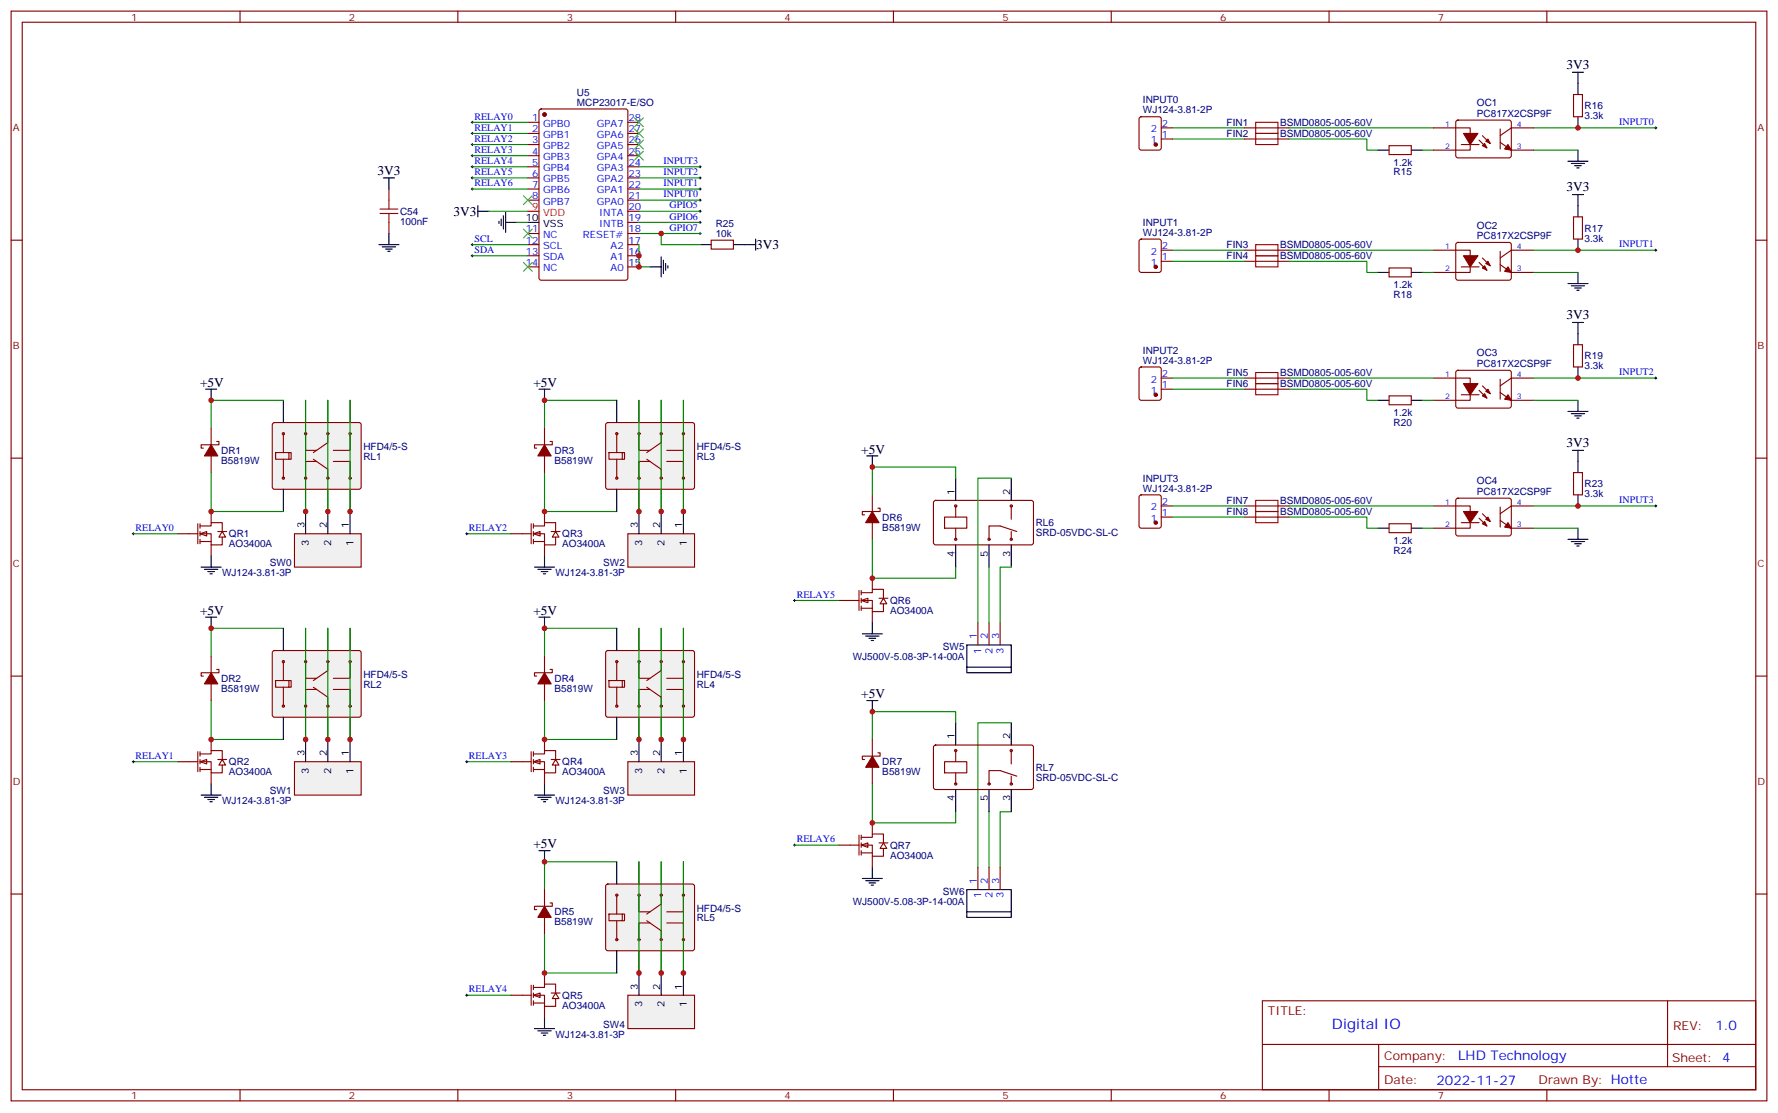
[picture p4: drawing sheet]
<svg xmlns="http://www.w3.org/2000/svg" width="564mm" height="353mm" viewBox="0 0 564 353" stroke-linecap="round" stroke-linejoin="round" font-family="sans-serif">
<g fill="none" stroke="#870000" stroke-width=".35">
<path d="M3.5 3.5h557.4v345.7h-557.4zM7.1 7.1h550.3v338.6h-550.3zM76.2 3.5v3.6M145.3 3.5v3.6M214.5 3.5v3.6M283.6 3.5v3.6M352.8 3.5v3.6M421.9 3.5v3.6M491.1 3.5v3.6M3.5 76.2h3.6M557.4 76.2h3.5M3.5 145.3h3.6"/>
<path d="M557.4 145.3h3.5M3.5 214.5h3.6M557.4 214.5h3.5M3.5 283.6h3.6M557.4 283.6h3.5M400.8 317.5h156.6v28.2h-156.6zM529.4 317.5v20.9M400.8 331.3h156.5M437.7 338.4h119.6M437.7 331.3v14.2M76.2 345.7v3.6M145.3 345.7v3.6"/>
<path d="M214.5 345.7v3.6M283.6 345.7v3.6M352.8 345.7v3.6M421.9 345.7v3.6M491.1 345.7v3.6"/>
</g>
<path d="M86.7 134.3l.4-.2h26.8l.5 .2 .3 .5-.1 20-.7 .4h-27l-.5-.7v-19.7z" fill="#f0f0f0" stroke="#870000" stroke-width=".35"/>
<path d="M90 127v7.1M97 127v7.1M104.1 127v7.1M111.1 127v7.1M90 155.2v7.1M97 155.2v7.1M104.1 155.2v7.1M111.1 155.2v7.1" fill="none" stroke="#000" stroke-width=".35"/>
<g fill="none" stroke="#870000" stroke-width=".35">
<path d="M90 137.6v6M97 137.6v5.3h3.5M104.1 137.6v2.8l-4.6 3.2M111.1 137.6v5.3h-5.3M87.5 143.6h4.2v2.1h-4.2zM90 145.7v6M91.7 143.6h.7v2.1h-.7M99.5 145.7l4.6 3.2v2.8M100.5 146.4h-3.5v5.3M105.8 146.4h5.3v5.3"/>
<circle cx="90" cy="137.6" r=".35"/>
<circle cx="97" cy="137.6" r=".35"/>
<circle cx="104.1" cy="137.6" r=".35"/>
<circle cx="111.1" cy="137.6" r=".35"/>
<circle cx="90" cy="151.7" r=".35"/>
<circle cx="97" cy="151.7" r=".35"/>
<circle cx="104.1" cy="151.7" r=".35"/>
<circle cx="111.1" cy="151.7" r=".35"/>
</g>
<g fill="#fff" stroke="#870000" stroke-width=".35">
<path d="M63.5 169.3l2.1-.7v1.4z"/>
<path d="M70.6 168.6l1 1.8h-2.1z"/>
</g>
<g fill="none" stroke="#870000" stroke-width=".35">
<path d="M67 135.8v5.3M67 144.6v5.3M68.8 140.1h.7v1h-5.6v1.1h.7M56.4 169.3h6.4M62.8 166.2v6.3M63.5 166.9h3.5v-1.1h3.6v2.8M63.5 169.3h3.5v3.6h3.6v-2.5M63.5 171.8h3.5M63.5 166.2v1.4M63.5 168.6v1.4M63.5 171.1v1.4M67 162.3v3.5"/>
<path d="M67 172.9v3.5M69.1 168.6h2.9"/>
</g>
<path d="M67 141.1l2.1 3.5h-4.2z" fill="#870000" stroke="#870000" stroke-width=".35"/>
<path d="M90 127h-23v8.8M67 149.9v12.4h23M42.3 169.3h14.1" fill="none" stroke="#008700" stroke-width=".35"/>
<path d="M65.3 123.5h3.5M67 123.5v3.5M63.9 179.9h6.3M67 176.4v3.5M64.9 180.6h4.2M66 181.3h2.1M66.7 182h.7" fill="none" stroke="#000" stroke-width=".35"/>
<path d="M42 169.3h.7M42.3 169v.7" fill="none" stroke="#000" stroke-width=".32"/>
<path d="M93.5 169.3h21.2v10.6h-21.2z" fill="#f0f0f0" stroke="#870000" stroke-width=".35"/>
<path d="M97 162.3v7M104.1 162.3v7M111.1 162.3v7" fill="none" stroke="#000" stroke-width=".35"/>
<path d="M93.5 241.7h21.2v10.5h-21.2z" fill="#f0f0f0" stroke="#870000" stroke-width=".35"/>
<path d="M65.3 195.8h3.5M67 195.8v3.5M97 234.6v7.1M104.1 234.6v7.1M111.1 234.6v7.1M63.9 252.2h6.3M64.9 252.9h4.2M66 253.6h2.1M66.7 254.4h.7M67 248.7v3.5" fill="none" stroke="#000" stroke-width=".35"/>
<path d="M90 199.3h-23v8.8M67 222.3v12.3h23M42.3 241.7h14.1" fill="none" stroke="#008700" stroke-width=".35"/>
<path d="M42 241.7h.7M42.3 241.3v.7" fill="none" stroke="#000" stroke-width=".32"/>
<path d="M67 208.1v5.3M67 217v5.3M68.8 212.4h.7v1h-5.6v1.1h.7" fill="none" stroke="#870000" stroke-width=".35"/>
<path d="M67 213.4l2.1 3.6h-4.2z" fill="#870000" stroke="#870000" stroke-width=".35"/>
<g fill="#fff" stroke="#870000" stroke-width=".35">
<path d="M63.5 241.7l2.1-.8v1.5z"/>
<path d="M70.6 240.9l1 1.8h-2.1z"/>
</g>
<path d="M62.8 238.5v6.3M63.5 239.2h3.5v-1.1h3.6v2.8M63.5 238.5v1.4M67 234.6v3.5M56.4 241.7h6.4M63.5 241.7h3.5v3.5h3.6v-2.5M63.5 244.1h3.5M63.5 240.9v1.5M63.5 243.4v1.4M67 245.2v3.5M69.1 240.9h2.9" fill="none" stroke="#870000" stroke-width=".35"/>
<path d="M86.7 206.6l.4-.2h26.8l.5 .2 .3 .5-.1 20-.7 .4h-27l-.5-.7v-19.7z" fill="#f0f0f0" stroke="#870000" stroke-width=".35"/>
<path d="M90 199.3v7.1M97 199.3v7.1M104.1 199.3v7.1M111.1 199.3v7.1M90 227.5v7.1M97 227.5v7.1M104.1 227.5v7.1M111.1 227.5v7.1" fill="none" stroke="#000" stroke-width=".35"/>
<g fill="none" stroke="#870000" stroke-width=".35">
<path d="M87.5 215.9h4.2v2.1h-4.2zM90 209.9v6M90 218v6M91.7 215.9h.7v2.1h-.7M97 209.9v5.3h3.5M99.5 218l4.6 3.2v2.8M100.5 218.7h-3.5v5.3M104.1 209.9v2.8l-4.6 3.2M105.8 218.7h5.3v5.3M111.1 209.9v5.3h-5.3"/>
<circle cx="90" cy="209.9" r=".35"/>
<circle cx="97" cy="209.9" r=".35"/>
<circle cx="104.1" cy="209.9" r=".35"/>
<circle cx="111.1" cy="209.9" r=".35"/>
<circle cx="90" cy="224" r=".35"/>
<circle cx="97" cy="224" r=".35"/>
<circle cx="104.1" cy="224" r=".35"/>
<circle cx="111.1" cy="224" r=".35"/>
</g>
<path d="M199.3 169.3h21.2v10.6h-21.2z" fill="#f0f0f0" stroke="#870000" stroke-width=".35"/>
<path d="M171.1 123.5h3.5M172.9 123.5v3.5M169.7 179.9h6.3M172.9 176.4v3.5M202.8 162.3v7M209.9 162.3v7M217 162.3v7M170.7 180.6h4.3M171.8 181.3h2.1M172.5 182h.7" fill="none" stroke="#000" stroke-width=".35"/>
<path d="M195.8 127h-22.9v8.8M172.9 149.9v12.4h22.9M148.2 169.3h14.1" fill="none" stroke="#008700" stroke-width=".35"/>
<path d="M147.8 169.3h.7M148.2 169v.7" fill="none" stroke="#000" stroke-width=".32"/>
<path d="M172.9 135.8v5.3M172.9 144.6v5.3M174.6 140.1h.7v1h-5.6v1.1h.7" fill="none" stroke="#870000" stroke-width=".35"/>
<path d="M172.9 141.1l2.1 3.5h-4.3z" fill="#870000" stroke="#870000" stroke-width=".35"/>
<g fill="#fff" stroke="#870000" stroke-width=".35">
<path d="M169.3 169.3l2.1-.7v1.4z"/>
<path d="M176.4 168.6l1 1.8h-2.1z"/>
</g>
<path d="M162.3 169.3h6.3M168.6 166.2v6.3M169.3 166.9h3.6v-1.1h3.5v2.8M169.3 169.3h3.6v3.6h3.5v-2.5M169.3 171.8h3.6M169.3 166.2v1.4M169.3 168.6v1.4M169.3 171.1v1.4M172.9 162.3v3.5M172.9 172.9v3.5M175 168.6h2.8" fill="none" stroke="#870000" stroke-width=".35"/>
<path d="M192.5 134.3l.5-.2h26.8l.5 .2 .2 .5-.1 20-.6 .4h-27.1l-.4-.7v-19.7z" fill="#f0f0f0" stroke="#870000" stroke-width=".35"/>
<path d="M195.8 127v7.1M202.8 127v7.1M209.9 127v7.1M217 127v7.1M195.8 155.2v7.1M202.8 155.2v7.1M209.9 155.2v7.1M217 155.2v7.1" fill="none" stroke="#000" stroke-width=".35"/>
<g fill="none" stroke="#870000" stroke-width=".35">
<path d="M195.8 137.6v6M202.8 137.6v5.3h3.6M209.9 137.6v2.8l-4.6 3.2M217 137.6v5.3h-5.3M193.3 143.6h4.3v2.1h-4.3zM195.8 145.7v6M197.6 143.6h.7v2.1h-.7M205.3 145.7l4.6 3.2v2.8M206.4 146.4h-3.6v5.3M211.7 146.4h5.3v5.3"/>
<circle cx="195.8" cy="137.6" r=".35"/>
<circle cx="202.8" cy="137.6" r=".35"/>
<circle cx="209.9" cy="137.6" r=".35"/>
<circle cx="217" cy="137.6" r=".35"/>
<circle cx="195.8" cy="151.7" r=".35"/>
<circle cx="202.8" cy="151.7" r=".35"/>
<circle cx="209.9" cy="151.7" r=".35"/>
<circle cx="217" cy="151.7" r=".35"/>
</g>
<path d="M199.3 241.7h21.2v10.5h-21.2z" fill="#f0f0f0" stroke="#870000" stroke-width=".35"/>
<path d="M171.1 195.8h3.5M172.9 195.8v3.5M202.8 234.6v7.1M209.9 234.6v7.1M217 234.6v7.1M169.7 252.2h6.3M170.7 252.9h4.3M171.8 253.6h2.1M172.5 254.4h.7M172.9 248.7v3.5" fill="none" stroke="#000" stroke-width=".35"/>
<path d="M195.8 199.3h-22.9v8.8M172.9 222.3v12.3h22.9M148.2 241.7h14.1" fill="none" stroke="#008700" stroke-width=".35"/>
<path d="M147.8 241.7h.7M148.2 241.3v.7" fill="none" stroke="#000" stroke-width=".32"/>
<path d="M172.9 208.1v5.3M172.9 217v5.3M174.6 212.4h.7v1h-5.6v1.1h.7" fill="none" stroke="#870000" stroke-width=".35"/>
<path d="M172.9 213.4l2.1 3.6h-4.3z" fill="#870000" stroke="#870000" stroke-width=".35"/>
<g fill="#fff" stroke="#870000" stroke-width=".35">
<path d="M169.3 241.7l2.1-.8v1.5z"/>
<path d="M176.4 240.9l1 1.8h-2.1z"/>
</g>
<path d="M168.6 238.5v6.3M169.3 239.2h3.6v-1.1h3.5v2.8M169.3 238.5v1.4M172.9 234.6v3.5M162.3 241.7h6.3M169.3 241.7h3.6v3.5h3.5v-2.5M169.3 244.1h3.6M169.3 240.9v1.5M169.3 243.4v1.4M172.9 245.2v3.5M175 240.9h2.8" fill="none" stroke="#870000" stroke-width=".35"/>
<path d="M192.5 206.6l.5-.2h26.8l.5 .2 .2 .5-.1 20-.6 .4h-27.1l-.4-.7v-19.7z" fill="#f0f0f0" stroke="#870000" stroke-width=".35"/>
<path d="M195.8 199.3v7.1M202.8 199.3v7.1M209.9 199.3v7.1M217 199.3v7.1M195.8 227.5v7.1M202.8 227.5v7.1M209.9 227.5v7.1M217 227.5v7.1" fill="none" stroke="#000" stroke-width=".35"/>
<g fill="none" stroke="#870000" stroke-width=".35">
<path d="M193.3 215.9h4.3v2.1h-4.3zM195.8 209.9v6M195.8 218v6M197.6 215.9h.7v2.1h-.7M202.8 209.9v5.3h3.6M205.3 218l4.6 3.2v2.8M206.4 218.7h-3.6v5.3M209.9 209.9v2.8l-4.6 3.2M211.7 218.7h5.3v5.3M217 209.9v5.3h-5.3"/>
<circle cx="195.8" cy="209.9" r=".35"/>
<circle cx="202.8" cy="209.9" r=".35"/>
<circle cx="209.9" cy="209.9" r=".35"/>
<circle cx="217" cy="209.9" r=".35"/>
<circle cx="195.8" cy="224" r=".35"/>
<circle cx="202.8" cy="224" r=".35"/>
<circle cx="209.9" cy="224" r=".35"/>
<circle cx="217" cy="224" r=".35"/>
</g>
<path d="M199.3 315.7h21.2v10.6h-21.2z" fill="#f0f0f0" stroke="#870000" stroke-width=".35"/>
<path d="M171.1 269.9h3.5M172.9 269.9v3.5M202.8 308.7v7M209.9 308.7v7M217 308.7v7M169.7 326.3h6.3M170.7 327h4.3M171.8 327.7h2.1M172.5 328.4h.7M172.9 322.8v3.5" fill="none" stroke="#000" stroke-width=".35"/>
<path d="M195.8 273.4h-22.9v8.8M172.9 296.3v12.4h22.9M148.2 315.7h14.1" fill="none" stroke="#008700" stroke-width=".35"/>
<path d="M147.8 315.7h.7M148.2 315.4v.7" fill="none" stroke="#000" stroke-width=".32"/>
<path d="M172.9 282.2v5.3M172.9 291v5.3M174.6 286.5h.7v1h-5.6v1.1h.7" fill="none" stroke="#870000" stroke-width=".35"/>
<path d="M172.9 287.5l2.1 3.5h-4.3z" fill="#870000" stroke="#870000" stroke-width=".35"/>
<g fill="#fff" stroke="#870000" stroke-width=".35">
<path d="M169.3 315.7l2.1-.7v1.4z"/>
<path d="M176.4 315l1 1.8h-2.1z"/>
</g>
<path d="M162.3 315.7h6.3M168.6 312.6v6.3M169.3 313.3h3.6v-1.1h3.5v2.8M169.3 315.7h3.6v3.6h3.5v-2.5M169.3 318.2h3.6M169.3 312.6v1.4M169.3 315v1.4M169.3 317.5v1.4M172.9 308.7v3.5M172.9 319.3v3.5M175 315h2.8" fill="none" stroke="#870000" stroke-width=".35"/>
<path d="M192.5 280.7l.5-.2h26.8l.5 .2 .2 .5-.1 20-.6 .4h-27.1l-.4-.7v-19.7z" fill="#f0f0f0" stroke="#870000" stroke-width=".35"/>
<g fill="none" stroke="#000" stroke-width=".35">
<path d="M303.4 151.7v7M321 151.7v7M303.4 172.9v7M314 172.9v7M321 172.9v7M195.8 273.4v7.1M202.8 273.4v7.1M209.9 273.4v7.1M217 273.4v7.1M195.8 301.6v7.1M202.8 301.6v7.1M209.9 301.6v7.1"/>
<path d="M217 301.6v7.1"/>
</g>
<g fill="none" stroke="#870000" stroke-width=".35">
<path d="M276.9 157v5.3M296.6 159l.4-.3 30.7 .1 .4 .7-.1 12.9-.6 .5-30.6-.1-.5-.6v-12.7zM276.9 165.8v5.3M278.7 161.2h.7v1.1h-5.6v1h.7M299.9 164h7v3.6h-7zM303.4 160.5v3.5M303.4 167.6v3.5M321 160.5v4.2M321 168.6v2.5M322.8 168.6l-5.3-1.7h-3.5v4.2M193.3 290h4.3v2.1h-4.3zM195.8 284v6"/>
<path d="M195.8 292.1v6M197.6 290h.7v2.1h-.7M202.8 284v5.3h3.6M205.3 292.1l4.6 3.2v2.8M206.4 292.8h-3.6v5.3M209.9 284v2.8l-4.6 3.2M211.7 292.8h5.3v5.3M217 284v5.3h-5.3"/>
<circle cx="303.4" cy="160.5" r=".35"/>
<circle cx="303.4" cy="171.1" r=".35"/>
<circle cx="314" cy="171.1" r=".35"/>
<circle cx="321" cy="160.5" r=".35"/>
<circle cx="321" cy="171.1" r=".35"/>
<circle cx="195.8" cy="284" r=".35"/>
<circle cx="195.8" cy="298.1" r=".35"/>
<circle cx="202.8" cy="284" r=".35"/>
<circle cx="202.8" cy="298.1" r=".35"/>
<circle cx="209.9" cy="298.1" r=".35"/>
<circle cx="209.9" cy="284" r=".35"/>
<circle cx="217" cy="298.1" r=".35"/>
<circle cx="217" cy="284" r=".35"/>
</g>
<path d="M276.9 162.3l2.1 3.5h-4.2z" fill="#870000" stroke="#870000" stroke-width=".35"/>
<g fill="#fff" stroke="#870000" stroke-width=".35">
<path d="M273.4 190.5l2.1-.7v1.4z"/>
<path d="M280.5 189.8l1 1.8h-2.1z"/>
</g>
<g fill="none" stroke="#870000" stroke-width=".35">
<path d="M266.3 190.5h6.4M272.7 187.3v6.4M273.4 188h3.5v-1h3.6v2.8M273.4 190.5h3.5v3.5h3.6v-2.4M273.4 193h3.5M273.4 187.3v1.4M273.4 189.8v1.4M273.4 192.3v1.4M276.9 183.4v3.6M276.9 194v3.6M279 189.8h2.9M310.4 197.6v7"/>
<path d="M314 197.6v7M317.5 197.6v7M310.4 275.2v7M314 275.2v7M317.5 275.2v7"/>
</g>
<g fill="none" stroke="#000" stroke-width=".35">
<path d="M275.2 144.6h3.5M276.9 144.6v3.6M276.9 197.6v3.5M273.8 201.1h6.3M274.8 201.8h4.2M275.9 202.5h2.1M276.6 203.2h.7M306.9 204.6h14.1v7.1h-14.1zM306.9 211.7v1.7h14.1v-1.7M275.2 222.3h3.5M276.9 222.3v3.5M273.8 278.7h6.3"/>
<path d="M274.8 279.4h4.2M276.9 275.2v3.5M275.9 280.1h2.1M276.6 280.8h.7M306.9 282.2h14.1v7.1h-14.1zM306.9 289.3v1.7h14.1v-1.7"/>
</g>
<path d="M303.4 151.7v-3.5h-26.5v8.8M321 151.7h-10.6v45.9M276.9 171.1v12.3h26.5v-3.5M314 179.9v17.7M321 179.9h-3.5v17.7M252.2 190.5h14.1M303.4 229.3v-3.5h-26.5v8.8M321 229.3h-10.6v45.9M276.9 248.7v12.4h26.5v-3.6M314 257.5v17.7M321 257.5h-3.5v17.7M252.2 268.1h14.1" fill="none" stroke="#008700" stroke-width=".35"/>
<path d="M251.9 190.5h.7M252.2 190.1v.8M251.9 268.1h.7M252.2 267.8v.7" fill="none" stroke="#000" stroke-width=".32"/>
<g fill="#fff" stroke="#870000" stroke-width=".35">
<path d="M273.4 268.1l2.1-.7v1.4z"/>
<path d="M280.5 267.4l1 1.8h-2.1z"/>
</g>
<g fill="none" stroke="#870000" stroke-width=".35">
<path d="M167.6 38.8h3.5M171.3 34.8l.5-.2h26.8l.7 .4v53.2l-.4 .6-27.1 .1-.6-.5-.1-53.1zM199.3 38.8h3.5M361.8 37.2l.5-.2h5.6l.7 .5 .1 9.4-.5 .7h-5.9l-.6-.4-.1-9.5zM462.4 38.3l.4-.2 16.5 .1 .5 .6-.1 10.9-.6 .4-16.5-.1-.5-.6v-10.6zM499.5 30h2.9v7h-2.9zM123.5 60v3.5M167.6 45.9h3.5M167.6 42.3h3.5M167.6 49.4h3.5M167.6 52.9h3.5M167.6 56.4h3.5"/>
<path d="M167.6 60h3.5M199.3 45.9h3.5M199.3 42.3h3.5M199.3 49.4h3.5M199.3 52.9h3.5M199.3 56.4h3.5M199.3 60h3.5M368.7 40.6h3.5M368.7 44.1h3.5M395.1 40.6h14.1M395.1 44.1h14.1M441 46.2h7v2.8h-7z"/>
<path d="M455.1 40.6h11.6v7h-11.6M463.9 45.9h5.6M469.5 44.4l2.5 2.5M470.6 43l2.5 2.5M476.2 40.9v6.4M476.2 45.2l3.6 2.4h7M486.8 40.6h-7l-3.6 2.4M123.5 70.6v3.5M167.6 63.5h3.5M167.6 74.1h3.5M167.6 77.6h3.5M199.3 63.5h3.5"/>
<path d="M199.3 74.1h3.5M199.3 77.6h3.5M199.3 70.6h3.5M199.3 67h3.5M225.8 76.2h7v2.8h-7zM361.8 76.1l.5-.3h5.6l.7 .5 .1 9.4-.5 .7h-5.9l-.6-.4-.1-9.4zM368.7 79.4h3.5M395.1 79.4h14.1M455.1 79.4h11.6v7h-11.6M462.4 77.1l.4-.2 16.5 .1 .5 .6-.1 10.9-.6 .4-16.5-.1-.5-.6v-10.6zM476.2 79.7v6.4M486.8 79.4h-7l-3.6 2.4"/>
<path d="M499.5 68.8h2.9v7h-2.9zM167.6 84.7h3.5M167.6 81.1h3.5M199.3 84.7h3.5M199.3 81.1h3.5M368.7 82.9h3.5M395.1 82.9h14.1M441 85h7v2.8h-7zM463.9 84.7h5.6M469.5 83.3l2.5 2.4M470.6 81.8l2.5 2.5M476.2 84l3.6 2.4h7"/>
<path d="M361.8 116.6l.5-.2h5.6l.7 .4 .1 9.5-.5 .6-5.9 .1-.6-.5-.1-9.4zM368.7 119.9h3.5M395.1 119.9h14.1M455.1 119.9h11.6v7.1h-11.6M462.4 117.7l.4-.2h16.5l.5 .7-.1 10.8-.6 .5-16.5-.1-.5-.6v-10.6zM486.8 119.9h-7l-3.6 2.5M499.5 109.4h2.9v7h-2.9zM368.7 123.5h3.5M395.1 123.5h14.1M441 125.6h7v2.8h-7zM463.9 125.2h5.6M469.5 123.8l2.5 2.5"/>
<path d="M470.6 122.4l2.5 2.5M476.2 120.3v6.3M476.2 124.5l3.6 2.5h7M361.8 157.2l.5-.2h5.6l.7 .4 .1 9.5-.5 .6-5.9 .1-.6-.5-.1-9.4zM462.4 158.3l.4-.3 16.5 .1 .5 .6-.1 10.9-.6 .4h-16.5l-.5-.7v-10.6zM499.5 149.9h2.9v7.1h-2.9zM368.7 160.5h3.5M368.7 164h3.5M395.1 160.5h14.1M395.1 164h14.1M441 166.2h7v2.8h-7zM455.1 160.5h11.6v7.1h-11.6"/>
<path d="M463.9 165.8h5.6M469.5 164.4l2.5 2.5M470.6 163l2.5 2.5M476.2 165.1l3.6 2.5h7M476.2 160.9v6.3M486.8 160.5h-7l-3.6 2.5M276.9 234.6v5.3M278.7 238.8h.7v1.1h-5.6v1h.7M296.6 236.6l.4-.2h30.7l.4 .7-.1 12.9-.6 .5-30.6-.1-.5-.6v-12.7zM303.4 238.1v3.6M321 238.1v4.3M276.9 243.4v5.3"/>
<path d="M299.9 241.7h7v3.5h-7zM303.4 245.2v3.5M321 246.2v2.5M322.8 246.2l-5.3-1.7h-3.5v4.2M266.3 268.1h6.4M272.7 264.9v6.4M273.4 265.6h3.5v-1h3.6v2.8M273.4 268.1h3.5v3.5h3.6v-2.4M273.4 270.6h3.5M273.4 264.9v1.4M273.4 267.4v1.4M273.4 269.9v1.4"/>
<path d="M276.9 261.1v3.5M276.9 271.6v3.6M279 267.4h2.9"/>
<circle cx="303.4" cy="238.1" r=".35"/>
<circle cx="321" cy="238.1" r=".35"/>
<circle cx="303.4" cy="248.7" r=".35"/>
<circle cx="314" cy="248.7" r=".35"/>
<circle cx="321" cy="248.7" r=".35"/>
</g>
<g fill="#870000" stroke="#870000" stroke-width=".35">
<path d="M276.9 239.9l2.1 3.5h-4.2z"/>
<path d="M478.7 165.8l1.1 1.8-2.1-.4z"/>
<path d="M470.6 166.2l.7-.7 .7 1.4z"/>
<path d="M471.7 164.7l.7-.7 .7 1.5z"/>
<path d="M464.6 162.3h4.6l-2.5 3.5z"/>
<path d="M478.7 125.2l1.1 1.8-2.1-.4z"/>
<path d="M470.6 125.6l.7-.7 .7 1.4z"/>
<path d="M471.7 124.2l.7-.7 .7 1.4z"/>
<path d="M464.6 121.7h4.6l-2.5 3.5z"/>
<path d="M478.7 84.7l1.1 1.7-2.1-.3z"/>
<path d="M470.6 85l.7-.7 .7 1.4z"/>
<path d="M471.7 83.6l.7-.7 .7 1.4z"/>
<path d="M464.6 81.1h4.6l-2.5 3.6z"/>
<path d="M478.7 45.9l1.1 1.7-2.1-.3z"/>
<path d="M470.6 46.2l.7-.7 .7 1.4z"/>
<path d="M471.7 44.8l.7-.7 .7 1.4z"/>
<path d="M464.6 42.3h4.6l-2.5 3.6z"/>
<circle cx="366.9" cy="165.8" r=".53"/>
<circle cx="366.9" cy="125.2" r=".53"/>
<circle cx="366.9" cy="84.7" r=".53"/>
<circle cx="366.9" cy="45.9" r=".53"/>
<circle cx="172.9" cy="36.3" r=".53"/>
</g>
<g fill="none" stroke="#000" stroke-width=".35">
<path d="M499.2 22.9h3.5M500.9 22.9v7.1M500.9 37v3.6M121.7 56.4h3.5M123.5 56.4v3.6M437.4 47.6h3.6M448 47.6h3.6M497.8 51.2h6.3M498.8 51.9h4.3M499.9 52.6h2.1M500.6 53.3h.7M500.9 47.6v3.6"/>
<path d="M120.3 77.6h6.3M121.4 78.3h4.2M122.4 79h2.1M123.1 79.7h.7M123.5 74.1v3.5M151.7 67h3.5M151.7 65.3v3.5M158.4 70.2v.7M159.1 69.5v2.1M159.8 68.4v4.3M160.5 70.6h3.5M160.5 67.4v6.3"/>
<path d="M167.6 70.6h3.5M222.2 77.6h3.6M232.8 77.6h7.1M239.9 75.8v3.6M499.2 61.7h3.5M500.9 61.7v7.1M500.9 75.8v3.6M206.4 84.7h3.5M209.9 81.5v6.3M210.6 82.5v4.3M211.3 83.6v2.1M212 84.3v.7"/>
<path d="M437.4 86.4h3.6M448 86.4h3.6M497.8 90h6.3M498.8 90.7h4.3M499.9 91.4h2.1M500.6 92.1h.7M500.9 86.4v3.6M499.2 102.3h3.5M500.9 102.3v7.1M500.9 116.4v3.5M437.4 127h3.6M448 127h3.6"/>
<path d="M497.8 130.5h6.3M498.8 131.2h4.3M499.9 131.9h2.1M500.6 132.6h.7M500.9 127v3.5M499.2 142.9h3.5M500.9 142.9v7M500.9 157v3.5M437.4 167.6h3.6M448 167.6h3.6M497.8 171.1h6.3M498.8 171.8h4.3"/>
<path d="M499.9 172.5h2.1M500.6 173.2h.7M500.9 167.6v3.5M303.4 229.3v7.1M321 229.3v7.1M303.4 250.5v7M314 250.5v7M321 250.5v7"/>
</g>
<path d="M398.6 38.8h7.1v3.5h-7.1zM398.6 42.3h7.1v3.6h-7.1zM120.6 67.7h5.7M120.6 66.3h5.7M123.5 63.5v2.8M123.5 67.7v2.9M398.6 77.6h7.1v3.5h-7.1zM398.6 81.1h7.1v3.6h-7.1zM398.6 118.2h7.1v3.5h-7.1zM398.6 121.7h7.1v3.5h-7.1zM398.6 158.7h7.1v3.6h-7.1zM398.6 162.3h7.1v3.5h-7.1z" fill="none" stroke="#a10000" stroke-width=".35"/>
<g fill="none" stroke="#008700" stroke-width=".35">
<path d="M149.9 38.8h17.7M149.9 42.3h17.7M149.9 45.9h17.7M149.9 49.4h17.7M149.9 52.9h17.7M149.9 56.4h17.7M149.9 60h17.7M202.8 52.9h19.4M202.8 56.4h19.4M202.8 60h19.4M372.2 40.6h22.9M372.2 44.1h22.9"/>
<path d="M409.2 44.1h24.7v3.5h3.5M409.2 40.6h45.9M451.6 47.6h3.5M486.8 40.6h38.8M486.8 47.6h14.1M149.9 77.6h17.7M155.2 67h12.4M164 70.6h3.6M202.8 77.6v7.1h3.6M202.8 70.6h19.4M202.8 67h19.4M202.8 63.5h19.4"/>
<path d="M202.8 74.1h19.4M209.9 74.1v3.5h12.3M372.2 79.4h22.9M409.2 79.4h45.9M486.8 79.4h38.8M149.9 81.1h17.7M372.2 82.9h22.9M409.2 82.9h24.7v3.5h3.5M451.6 86.4h3.5M486.8 86.4h14.1M372.2 119.9h22.9M409.2 119.9h45.9"/>
<path d="M486.8 119.9h38.8M97 127v35.3M104.1 127v35.3M111.1 127v35.3M202.8 127v35.3M209.9 127v35.3M217 127v35.3M372.2 123.5h22.9M409.2 123.5h24.7v3.5h3.5M451.6 127h3.5M486.8 127h14.1M372.2 164h22.9"/>
<path d="M372.2 160.5h22.9M409.2 164h24.7v3.6h3.5M409.2 160.5h45.9M451.6 167.6h3.5M486.8 160.5h38.8M486.8 167.6h14.1M97 199.3v35.3M104.1 199.3v35.3M111.1 199.3v35.3M202.8 199.3v35.3M209.9 199.3v35.3M217 199.3v35.3"/>
<path d="M202.8 273.4v35.3M209.9 273.4v35.3M217 273.4v35.3"/>
</g>
<g fill="none" stroke="#000" stroke-width=".32">
<path d="M149.6 38.8h.7M149.9 38.5v.7M149.6 42.3h.7M149.6 45.9h.7M149.6 49.4h.7M149.6 52.9h.7M149.6 56.4h.7M149.6 60h.7M149.9 42v.7M149.9 45.5v.7M149.9 49v.7M149.9 52.6v.7"/>
<path d="M149.9 56.1v.7M149.9 59.6v.7M221.9 52.9h.7M221.9 56.4h.7M221.9 60h.7M222.2 52.6v.7M222.2 56.1v.7M222.2 59.6v.7M525.3 40.6h.7M525.6 40.2v.7M149.6 77.6h.7M149.9 77.3v.7"/>
<path d="M221.9 63.5h.7M221.9 67h.7M221.9 70.6h.7M221.9 74.1h.7M222.2 63.1v.8M222.2 66.7v.7M222.2 70.2v.7M222.2 73.7v.7M525.3 79.4h.7M525.6 79v.7M149.6 81.1h.7M149.9 80.8v.7"/>
<path d="M525.3 119.9h.7M525.6 119.6v.7M525.3 160.5h.7M525.6 160.2v.7"/>
</g>
<path d="M167.6 67h3.5" fill="none" stroke="#f00" stroke-width=".35"/>
<g fill="none" stroke="#3c3" stroke-width=".35">
<path d="M201.4 37.4l2.9 2.8M204.3 37.4l-2.9 2.8M201.4 48l2.9 2.8M201.4 44.4l2.9 2.9M201.4 40.9l2.9 2.8M204.3 48l-2.9 2.8M204.3 44.4l-2.9 2.9M204.3 40.9l-2.9 2.8M166.2 72.7l2.8 2.8M166.2 62.1l2.8 2.8M169 72.7l-2.8 2.8M169 62.1l-2.8 2.8"/>
<path d="M166.2 83.3l2.8 2.8M169 83.3l-2.8 2.8"/>
</g>
<g fill="#c00">
<circle cx="67" cy="199.3" r=".88"/>
<circle cx="67" cy="234.6" r=".88"/>
<circle cx="172.9" cy="127" r=".88"/>
<circle cx="172.9" cy="162.3" r=".88"/>
<circle cx="172.9" cy="199.3" r=".88"/>
<circle cx="172.9" cy="234.6" r=".88"/>
<circle cx="172.9" cy="273.4" r=".88"/>
<circle cx="172.9" cy="308.7" r=".88"/>
<circle cx="276.9" cy="183.4" r=".88"/>
<circle cx="276.9" cy="148.2" r=".88"/>
<circle cx="276.9" cy="225.8" r=".88"/>
<circle cx="276.9" cy="261.1" r=".88"/>
<circle cx="500.9" cy="160.5" r=".88"/>
<circle cx="500.9" cy="119.9" r=".88"/>
<circle cx="500.9" cy="79.4" r=".88"/>
<circle cx="500.9" cy="40.6" r=".88"/>
<circle cx="202.8" cy="84.7" r=".88"/>
<circle cx="202.8" cy="81.1" r=".88"/>
<circle cx="209.9" cy="74.1" r=".88"/>
<circle cx="67" cy="162.3" r=".88"/>
<circle cx="67" cy="127" r=".88"/>
<circle cx="97" cy="162.3" r=".88"/>
<circle cx="104.1" cy="162.3" r=".88"/>
<circle cx="111.1" cy="162.3" r=".88"/>
<circle cx="97" cy="234.6" r=".88"/>
<circle cx="104.1" cy="234.6" r=".88"/>
<circle cx="111.1" cy="234.6" r=".88"/>
<circle cx="202.8" cy="162.3" r=".88"/>
<circle cx="209.9" cy="162.3" r=".88"/>
<circle cx="217" cy="162.3" r=".88"/>
<circle cx="202.8" cy="234.6" r=".88"/>
<circle cx="209.9" cy="234.6" r=".88"/>
<circle cx="217" cy="234.6" r=".88"/>
<circle cx="202.8" cy="308.7" r=".88"/>
<circle cx="209.9" cy="308.7" r=".88"/>
<circle cx="217" cy="308.7" r=".88"/>
</g>
<text font-size="4.6" fill="#00f" x="422.8" y="326.5">Digital IO</text>
<g font-size="4.2">
<text x="497.3" y="21.8">3V3</text>
<text x="119.8" y="55.4">3V3</text>
<text x="497.3" y="60.6">3V3</text>
<text x="144" y="68.5">3V3</text>
<text x="240.1" y="79">3V3</text>
<text x="497.3" y="101.2">3V3</text>
<text x="63.5" y="122.8">+5V</text>
<text x="169.3" y="122.8">+5V</text>
<text x="273.4" y="143.9">+5V</text>
<text x="497.3" y="141.8">3V3</text>
<text x="63.5" y="195.1">+5V</text>
<text x="169.3" y="195.1">+5V</text>
<text x="273.4" y="221.5">+5V</text>
<text x="169.3" y="269.2">+5V</text>
</g>
<g font-size="4.2" fill="#00f">
<text x="544.6" y="326.8">1.0</text>
<text x="462.9" y="336.3">LHD Technology</text>
<text x="456" y="344.1">2022-11-27</text>
</g>
<g font-size="3.9" fill="#800">
<text x="402.5" y="322.1">TITLE:</text>
<text x="531.1" y="326.8">REV:</text>
<text x="439.4" y="336.3">Company:</text>
<text x="530.8" y="336.9">Sheet: 4</text>
<text x="439.4" y="344">Date:</text>
<text x="488.5" y="344">Drawn By: Hotte</text>
</g>
<g font-size="3.2" fill="#800">
<text x="41.6" y="6.5">1</text>
<text x="110.8" y="6.5">2</text>
<text x="179.9" y="6.5">3</text>
<text x="249.1" y="6.5">4</text>
<text x="318.2" y="6.5">5</text>
<text x="387.3" y="6.5">6</text>
<text x="456.5" y="6.5">7</text>
<text x="4.1" y="41.6">A</text>
<text x="557.9" y="41.6">A</text>
<text x="4.1" y="110.8">B</text>
<text x="557.9" y="110.8">B</text>
<text x="4.1" y="179.9">C</text>
<text x="557.9" y="179.9">C</text>
<text x="4.1" y="249.1">D</text>
<text x="557.9" y="249.1">D</text>
<text x="41.6" y="348.7">1</text>
<text x="110.8" y="348.7">2</text>
<text x="179.9" y="348.7">3</text>
<text x="249.1" y="348.7">4</text>
<text x="318.2" y="348.7">5</text>
<text x="387.3" y="348.7">6</text>
<text x="456.5" y="348.7">7</text>
</g>
<g font-size="3.2" fill="#000080">
<text x="183.1" y="33.5">MCP23017-E/SO</text>
<text x="183.1" y="30.5">U5</text>
<text x="362.9" y="36">WJ124-3.81-2P</text>
<text x="362.9" y="32.8">INPUT0</text>
<text x="468.9" y="33.7">OC1</text>
<text x="503.1" y="34.6">R16</text>
<text x="389.4" y="39.9">FIN1</text>
<text x="406.4" y="39.9">BSMD0805-005-60V</text>
<text x="468.9" y="37">PC817X2CSP9F</text>
<text x="503.1" y="37.8">3.3k</text>
<text x="389.4" y="43.5">FIN2</text>
<text x="406.4" y="43.5">BSMD0805-005-60V</text>
<text x="442.4" y="52.6">1.2k</text>
<text x="442.4" y="55.7">R15</text>
<text x="127" y="71.3">100nF</text>
<text x="127" y="68.2">C54</text>
<text x="227.2" y="72">R25</text>
<text x="362.9" y="71.6">INPUT1</text>
<text x="227.2" y="75.1">10k</text>
<text x="362.9" y="74.8">WJ124-3.81-2P</text>
<text x="468.9" y="75.8">PC817X2CSP9F</text>
<text x="468.9" y="72.5">OC2</text>
<text x="503.1" y="76.6">3.3k</text>
<text x="503.1" y="73.4">R17</text>
<text x="389.4" y="82.3">FIN4</text>
<text x="389.4" y="78.7">FIN3</text>
<text x="406.4" y="82.3">BSMD0805-005-60V</text>
<text x="406.4" y="78.7">BSMD0805-005-60V</text>
<text x="442.4" y="91.4">1.2k</text>
<text x="442.4" y="94.5">R18</text>
<text x="362.9" y="112.2">INPUT2</text>
<text x="468.9" y="113.1">OC3</text>
<text x="362.9" y="115.4">WJ124-3.81-2P</text>
<text x="389.4" y="119.3">FIN5</text>
<text x="406.4" y="119.3">BSMD0805-005-60V</text>
<text x="468.9" y="116.4">PC817X2CSP9F</text>
<text x="503.1" y="117.2">3.3k</text>
<text x="503.1" y="114">R19</text>
<text x="389.4" y="122.8">FIN6</text>
<text x="406.4" y="122.8">BSMD0805-005-60V</text>
<text x="442.4" y="131.9">1.2k</text>
<text x="442.4" y="135.1">R20</text>
<text x="115.4" y="142.9">HFD4/5-S</text>
<text x="221.2" y="142.9">HFD4/5-S</text>
<text x="70.2" y="147.2">B5819W</text>
<text x="70.2" y="144">DR1</text>
<text x="115.4" y="145.9">RL1</text>
<text x="176" y="147.2">B5819W</text>
<text x="176" y="144">DR3</text>
<text x="221.2" y="145.9">RL3</text>
<text x="362.9" y="155.9">WJ124-3.81-2P</text>
<text x="362.9" y="152.8">INPUT3</text>
<text x="468.9" y="153.6">OC4</text>
<text x="503.1" y="154.6">R23</text>
<text x="389.4" y="159.9">FIN7</text>
<text x="406.4" y="159.9">BSMD0805-005-60V</text>
<text x="468.9" y="157">PC817X2CSP9F</text>
<text x="503.1" y="157.8">3.3k</text>
<text x="280.1" y="165.2">DR6</text>
<text x="328.8" y="167">RL6</text>
<text x="389.4" y="163.4">FIN8</text>
<text x="406.4" y="163.4">BSMD0805-005-60V</text>
<text x="72.7" y="173.6">AO3400A</text>
<text x="72.7" y="170.5">QR1</text>
<text x="178.5" y="173.6">AO3400A</text>
<text x="178.5" y="170.5">QR3</text>
<text x="280.1" y="168.4">B5819W</text>
<text x="328.8" y="170.1">SRD-05VDC-SL-C</text>
<text x="442.4" y="172.5">1.2k</text>
<text x="85.7" y="179.7">SW0</text>
<text x="191.5" y="179.7">SW2</text>
<text x="442.4" y="175.6">R24</text>
<text x="70.5" y="182.8">WJ124-3.81-3P</text>
<text x="176.4" y="182.8">WJ124-3.81-3P</text>
<text x="282.6" y="191.6">QR6</text>
<text x="282.6" y="194.8">AO3400A</text>
<text x="270.7" y="209.5">WJ500V-5.08-3P-14-00A</text>
<text x="299.3" y="206.3">SW5</text>
<text x="115.4" y="215.2">HFD4/5-S</text>
<text x="221.2" y="215.2">HFD4/5-S</text>
<text x="70.2" y="219.5">B5819W</text>
<text x="70.2" y="216.3">DR2</text>
<text x="115.4" y="218.2">RL2</text>
<text x="176" y="219.5">B5819W</text>
<text x="176" y="216.3">DR4</text>
<text x="221.2" y="218.2">RL4</text>
<text x="72.7" y="245.9">AO3400A</text>
<text x="72.7" y="242.8">QR2</text>
<text x="178.5" y="245.9">AO3400A</text>
<text x="178.5" y="242.8">QR4</text>
<text x="280.1" y="246">B5819W</text>
<text x="280.1" y="242.8">DR7</text>
<text x="328.8" y="244.6">RL7</text>
<text x="85.7" y="252">SW1</text>
<text x="191.5" y="252">SW3</text>
<text x="328.8" y="247.7">SRD-05VDC-SL-C</text>
<text x="70.5" y="255.2">WJ124-3.81-3P</text>
<text x="176.4" y="255.2">WJ124-3.81-3P</text>
<text x="282.6" y="269.3">QR7</text>
<text x="282.6" y="272.4">AO3400A</text>
<text x="270.7" y="287.1">WJ500V-5.08-3P-14-00A</text>
<text x="299.3" y="284">SW6</text>
<text x="176" y="293.6">B5819W</text>
<text x="176" y="290.4">DR5</text>
<text x="221.2" y="289.3">HFD4/5-S</text>
<text x="221.2" y="292.3">RL5</text>
<text x="178.5" y="316.9">QR5</text>
<text x="178.5" y="320">AO3400A</text>
<text x="176.4" y="329.2">WJ124-3.81-3P</text>
<text x="191.5" y="326.1">SW4</text>
</g>
<g font-size="3.2" fill="#00f">
<text x="150.6" y="37.9">RELAY0</text>
<text x="150.6" y="41.5">RELAY1</text>
<text x="168.9" y="38.5">1</text>
<text x="168.9" y="42">2</text>
<text x="172.4" y="40.2">GPB0</text>
<text x="189.5" y="40.2">GPA7</text>
<text x="199.5" y="42">27</text>
<text x="199.5" y="38.5">28</text>
<text x="365.3" y="42">2</text>
<text x="368.8" y="40.2">2</text>
<text x="514" y="39.7">INPUT0</text>
<text x="150.6" y="45">RELAY2</text>
<text x="168.9" y="45.5">3</text>
<text x="172.4" y="43.7">GPB1</text>
<text x="172.4" y="47.3">GPB2</text>
<text x="189.5" y="47.3">GPA5</text>
<text x="189.5" y="43.7">GPA6</text>
<text x="199.5" y="45.5">26</text>
<text x="365.3" y="45.5">1</text>
<text x="368.8" y="43.7">1</text>
<text x="150.6" y="48.5">RELAY3</text>
<text x="150.6" y="52">RELAY4</text>
<text x="168.9" y="49">4</text>
<text x="168.9" y="52.6">5</text>
<text x="172.4" y="50.8">GPB3</text>
<text x="189.5" y="50.8">GPA4</text>
<text x="199.5" y="52.6">24</text>
<text x="199.5" y="49">25</text>
<text x="210.7" y="52">INPUT3</text>
<text x="150.6" y="55.6">RELAY5</text>
<text x="150.6" y="59.1">RELAY6</text>
<text x="168.9" y="56.1">6</text>
<text x="168.9" y="59.6">7</text>
<text x="172.4" y="54.3">GPB4</text>
<text x="172.4" y="57.9">GPB5</text>
<text x="189.5" y="57.9">GPA2</text>
<text x="189.5" y="54.3">GPA3</text>
<text x="199.5" y="59.6">22</text>
<text x="199.5" y="56.1">23</text>
<text x="210.7" y="59.1">INPUT1</text>
<text x="210.7" y="55.6">INPUT2</text>
<text x="168.9" y="63.1">8</text>
<text x="172.4" y="61.4">GPB6</text>
<text x="172.4" y="64.9">GPB7</text>
<text x="189.5" y="64.9">GPA0</text>
<text x="189.5" y="61.4">GPA1</text>
<text x="199.5" y="63.1">21</text>
<text x="210.7" y="62.6">INPUT0</text>
<text x="190.2" y="72">INTB</text>
<text x="190.2" y="68.4">INTA</text>
<text x="199.5" y="70.2">19</text>
<text x="199.5" y="66.7">20</text>
<text x="212.6" y="66.1">GPIO5</text>
<text x="212.6" y="69.7">GPIO6</text>
<text x="150.6" y="76.7">SCL</text>
<text x="166.9" y="73.7">11</text>
<text x="166.9" y="77.3">12</text>
<text x="172.4" y="75.5">NC</text>
<text x="185.1" y="75.5">RESET#</text>
<text x="199.5" y="77.3">17</text>
<text x="199.5" y="73.7">18</text>
<text x="212.6" y="73.2">GPIO7</text>
<text x="150.6" y="80.3">SDA</text>
<text x="166.9" y="80.8">13</text>
<text x="172.4" y="79">SCL</text>
<text x="172.4" y="82.5">SDA</text>
<text x="193.8" y="82.5">A1</text>
<text x="193.8" y="79">A2</text>
<text x="199.5" y="80.8">16</text>
<text x="365.3" y="80.8">2</text>
<text x="368.8" y="82.5">1</text>
<text x="368.8" y="79">2</text>
<text x="514" y="78.5">INPUT1</text>
<text x="166.9" y="84.3">14</text>
<text x="172.4" y="86.1">NC</text>
<text x="193.8" y="86.1">A0</text>
<text x="199.5" y="84.3">15</text>
<text x="365.3" y="84.3">1</text>
<text x="368.8" y="119.6">2</text>
<text x="514" y="119.1">INPUT2</text>
<text x="365.3" y="124.9">1</text>
<text x="365.3" y="121.4">2</text>
<text x="368.8" y="123.1">1</text>
<text x="365.3" y="161.9">2</text>
<text x="368.8" y="160.2">2</text>
<text x="514" y="159.6">INPUT3</text>
<text x="365.3" y="165.5">1</text>
<text x="368.8" y="163.7">1</text>
<text x="43" y="168.5">RELAY0</text>
<text x="148.9" y="168.5">RELAY2</text>
<text x="252.9" y="189.6">RELAY5</text>
<text x="310.1" y="202.8" transform="rotate(-90 310.1 202.8)">1</text>
<text x="313.6" y="202.8" transform="rotate(-90 313.6 202.8)">2</text>
<text x="317.1" y="202.8" transform="rotate(-90 317.1 202.8)">3</text>
<text x="311.5" y="207.3" transform="rotate(-90 311.5 207.3)">1</text>
<text x="315" y="207.3" transform="rotate(-90 315 207.3)">2</text>
<text x="318.6" y="207.3" transform="rotate(-90 318.6 207.3)">3</text>
<text x="43" y="240.8">RELAY1</text>
<text x="148.9" y="240.8">RELAY3</text>
<text x="252.9" y="267.2">RELAY6</text>
<text x="310.1" y="280.5" transform="rotate(-90 310.1 280.5)">1</text>
<text x="313.6" y="280.5" transform="rotate(-90 313.6 280.5)">2</text>
<text x="317.1" y="280.5" transform="rotate(-90 317.1 280.5)">3</text>
<text x="311.5" y="284.9" transform="rotate(-90 311.5 284.9)">1</text>
<text x="315" y="284.9" transform="rotate(-90 315 284.9)">2</text>
<text x="318.6" y="284.9" transform="rotate(-90 318.6 284.9)">3</text>
<text x="148.9" y="314.9">RELAY4</text>
</g>
<g font-size="3.2">
<text x="166.9" y="70.2">10</text>
<text x="172.4" y="72">VSS</text>
<text x="303" y="157" transform="rotate(-90 303 157)">1</text>
<text x="320.7" y="157" transform="rotate(-90 320.7 157)">2</text>
<text x="96.7" y="167.6" transform="rotate(-90 96.7 167.6)">3</text>
<text x="103.7" y="167.6" transform="rotate(-90 103.7 167.6)">2</text>
<text x="110.8" y="167.6" transform="rotate(-90 110.8 167.6)">1</text>
<text x="202.5" y="167.6" transform="rotate(-90 202.5 167.6)">3</text>
<text x="209.5" y="167.6" transform="rotate(-90 209.5 167.6)">2</text>
<text x="216.6" y="167.6" transform="rotate(-90 216.6 167.6)">1</text>
<text x="98.1" y="173.1" transform="rotate(-90 98.1 173.1)">3</text>
<text x="105.1" y="173.1" transform="rotate(-90 105.1 173.1)">2</text>
<text x="112.2" y="173.1" transform="rotate(-90 112.2 173.1)">1</text>
<text x="203.9" y="173.1" transform="rotate(-90 203.9 173.1)">3</text>
<text x="211" y="173.1" transform="rotate(-90 211 173.1)">2</text>
<text x="218" y="173.1" transform="rotate(-90 218 173.1)">1</text>
<text x="303" y="176.6" transform="rotate(-90 303 176.6)">4</text>
<text x="313.6" y="176.6" transform="rotate(-90 313.6 176.6)">5</text>
<text x="320.7" y="176.6" transform="rotate(-90 320.7 176.6)">3</text>
<text x="96.7" y="239.9" transform="rotate(-90 96.7 239.9)">3</text>
<text x="103.7" y="239.9" transform="rotate(-90 103.7 239.9)">2</text>
<text x="110.8" y="239.9" transform="rotate(-90 110.8 239.9)">1</text>
<text x="202.5" y="239.9" transform="rotate(-90 202.5 239.9)">3</text>
<text x="209.5" y="239.9" transform="rotate(-90 209.5 239.9)">2</text>
<text x="216.6" y="239.9" transform="rotate(-90 216.6 239.9)">1</text>
<text x="303" y="234.6" transform="rotate(-90 303 234.6)">1</text>
<text x="320.7" y="234.6" transform="rotate(-90 320.7 234.6)">2</text>
<text x="98.1" y="245.4" transform="rotate(-90 98.1 245.4)">3</text>
<text x="105.1" y="245.4" transform="rotate(-90 105.1 245.4)">2</text>
<text x="112.2" y="245.4" transform="rotate(-90 112.2 245.4)">1</text>
<text x="203.9" y="245.4" transform="rotate(-90 203.9 245.4)">3</text>
<text x="211" y="245.4" transform="rotate(-90 211 245.4)">2</text>
<text x="218" y="245.4" transform="rotate(-90 218 245.4)">1</text>
<text x="303" y="254.3" transform="rotate(-90 303 254.3)">4</text>
<text x="313.6" y="254.3" transform="rotate(-90 313.6 254.3)">5</text>
<text x="320.7" y="254.3" transform="rotate(-90 320.7 254.3)">3</text>
<text x="202.5" y="314" transform="rotate(-90 202.5 314)">3</text>
<text x="209.5" y="314" transform="rotate(-90 209.5 314)">2</text>
<text x="216.6" y="314" transform="rotate(-90 216.6 314)">1</text>
<text x="203.9" y="319.5" transform="rotate(-90 203.9 319.5)">3</text>
<text x="211" y="319.5" transform="rotate(-90 211 319.5)">2</text>
<text x="218" y="319.5" transform="rotate(-90 218 319.5)">1</text>
</g>
<g font-size="3.2" fill="#f00">
<text x="168.9" y="66.7">9</text>
<text x="172.4" y="68.4">VDD</text>
</g>
<g font-size="2.5" fill="#00f">
<text x="458.8" y="40.2">1</text>
<text x="481.5" y="40.2">4</text>
<text x="458.8" y="47.3">2</text>
<text x="481.5" y="47.3">3</text>
<text x="458.8" y="79">1</text>
<text x="481.5" y="79">4</text>
<text x="458.8" y="86.1">2</text>
<text x="481.5" y="86.1">3</text>
<text x="458.8" y="119.6">1</text>
<text x="481.5" y="119.6">4</text>
<text x="458.8" y="126.6">2</text>
<text x="481.5" y="126.6">3</text>
<text x="458.8" y="160.2">1</text>
<text x="481.5" y="160.2">4</text>
<text x="458.8" y="167.2">2</text>
<text x="481.5" y="167.2">3</text>
</g>
</svg>
